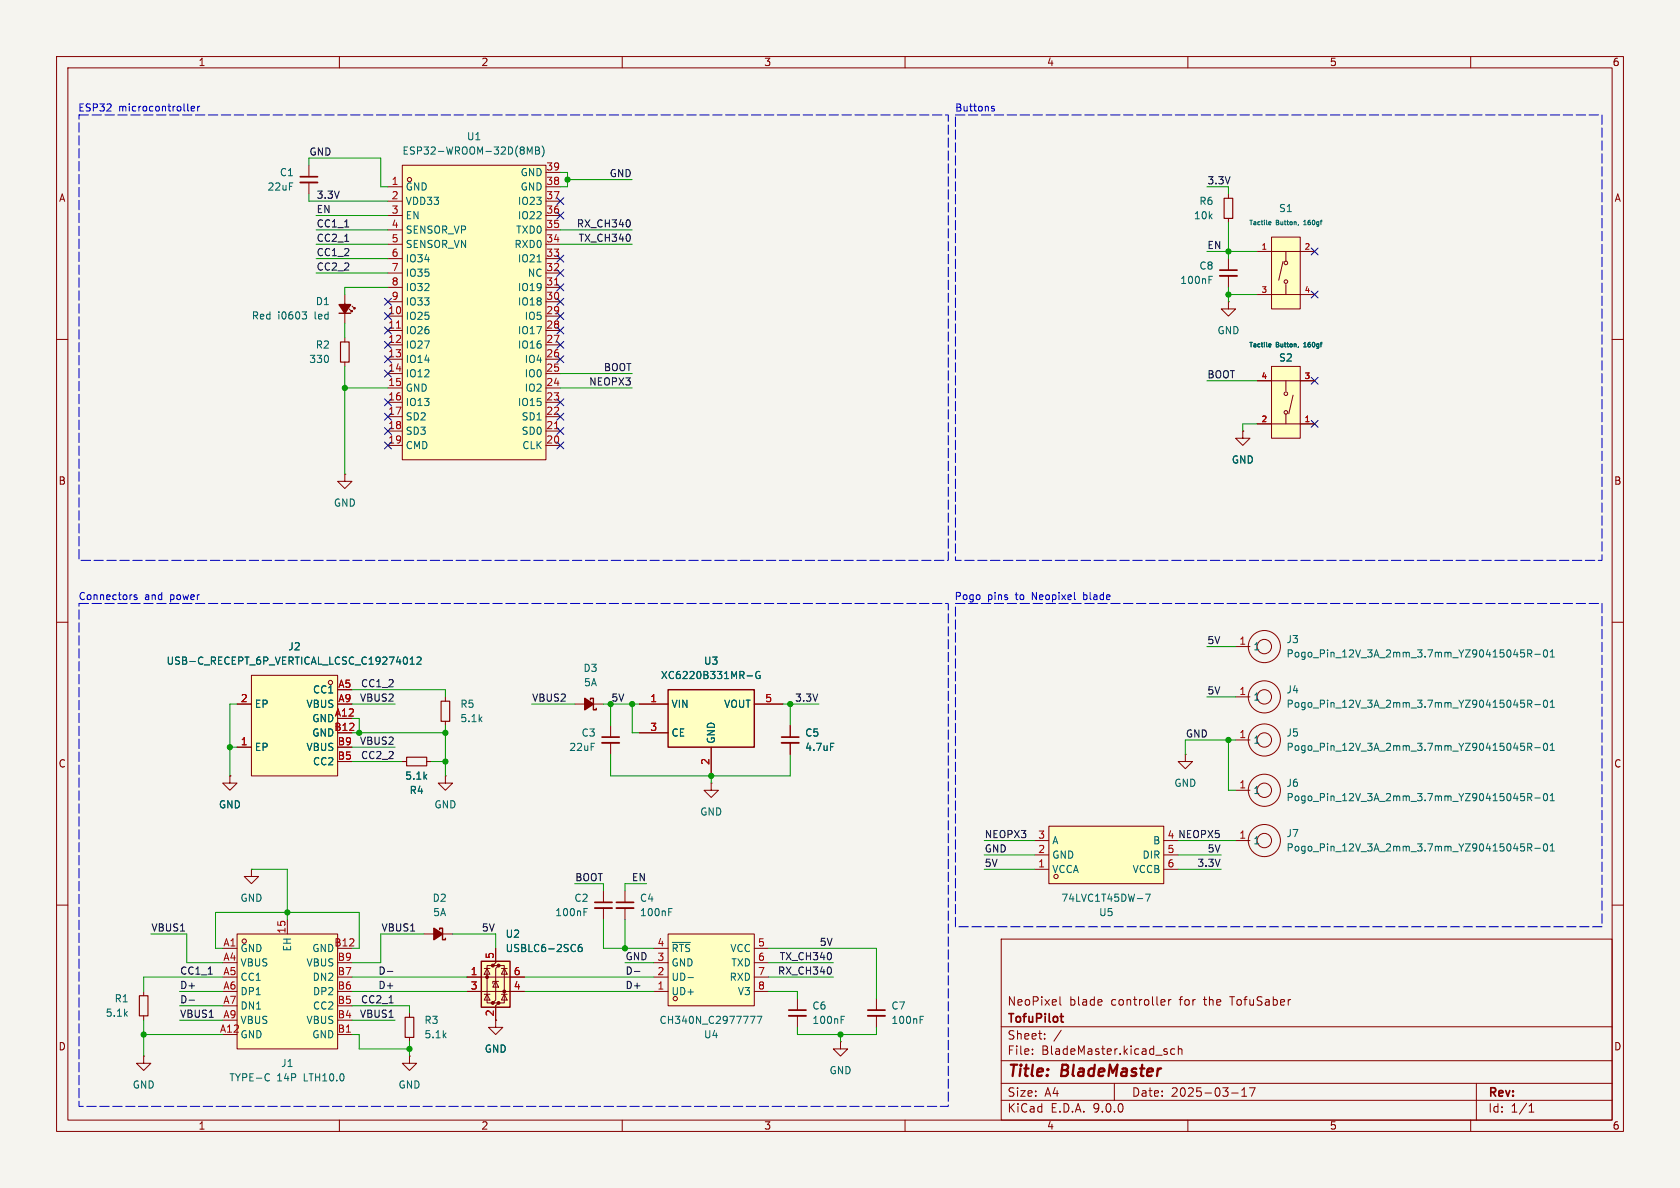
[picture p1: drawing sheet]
<svg xmlns="http://www.w3.org/2000/svg" width="297mm" height="210mm" viewBox="0 0 297 210" stroke-linecap="round" stroke-linejoin="round" font-family="sans-serif">
<path d="M0 0h297v210h-297z" fill="#f5f4ef" stroke="#f5f4ef" stroke-width=".18"/>
<g fill="none" stroke="#840000" stroke-width=".18">
<path d="M10 10h277v190h-277zM12 12h273v186h-273zM60 10v2M110 10v2M160 10v2M210 10v2M260 10v2M10 60h2M285 60h2M10 110h2M285 110h2M71.1 134.6h.8"/>
<path d="M75.4 134.6h.8M78.7 137.2v1.2h-1.2l1.2 1.3 1.3-1.3h-1.3M78.7 137.2h.1M78.7 123.2v.8M78.7 127.5v.8M110.5 157.5v2M10 160h2M74.9 165.1h5.1M110.5 160.5v2.1M177 166h108v32h-108zM187.4 176.2v1.3l.2 .2M194.7 176.8l.1 .3-.7 .1"/>
<path d="M205.7 176.7l.3 .4-.8 .1M205.9 177.6l-.2 .1M206.6 176.7v1M207 176.7l-.3 .1-.1 .2M285 160h2M60 198v2M110 198v2M160 198v2M177 194.5h108M177 191.5h108M177 187.5h108M177 181.5h108"/>
<path d="M182.5 186.3v.1M182.5 185.5v.1M184.7 183.6v.1M184.7 182.8v.1M187.6 182.1l-1.3 2M197 191.5v3M206.2 185.9l.2 .2-.2 .3M206.2 185.4l.1 .1M207.7 185.5l-.5-.1-.2 .3v.4l.1 .2h.6M208.3 185.5l.2-.1 .4 .1 .1 .9M208.3 184.9v1.5M210 198v2"/>
<path d="M217.7 193.2h1.2M219.5 193.8h.9M219.5 192.7l.5-.4v1.5M220.9 192.3h1l-.7 1.5M260 198v2M261 191.5v6.5M270.3 196.6h.9M270.3 195.5l.4-.4v1.5"/>
</g>
<path d="M109 159.5h3M187.4 179.7h.6M187.7 180.6l.3 .1" fill="none" stroke="#840000" stroke-width=".3"/>
<path d="M109 160.5h3" fill="none" stroke="#840000" stroke-width=".33"/>
<path d="M118.2 161.2h.4M118.2 160.6h.6" fill="none" stroke="#006464" stroke-width=".18"/>
<path d="M77.7 164.3v-.2h.5v2h.5v-.2" fill="none" stroke="#840000" stroke-width=".25"/>
<path d="M76.7 164.1l1.5 1-1.5 1z" fill="#840000" stroke="#840000" stroke-width=".25"/>
<path d="M71.9 133.9h3.5v1.5h-3.5zM78 124h1.5v3.5h-1.5z" fill="none" stroke="#840000" stroke-width=".2"/>
<g fill="#ffffc2" stroke="#ffffc2" stroke-width=".18">
<circle cx="227.3" cy="46.5" r=".32"/>
<circle cx="227.3" cy="49.8" r=".32"/>
</g>
<path d="M224.8 41.9h5.1v12.7h-5.1z" fill="#ffffc2"/>
<g fill="none" stroke="#840000" stroke-width=".18">
<path d="M217.2 34.3v.8M217.2 38.6v.8M222.2 44.5h10.2M222.2 52.1h10.2M224.8 41.9h5.1v12.7h-5.1zM226.8 46.2l-.7 3.3M227.3 44.5v1.7M227.3 50.3v1.8"/>
<circle cx="227.3" cy="46.5" r=".32"/>
<circle cx="227.3" cy="49.8" r=".32"/>
</g>
<path d="M224.3 39.7h.3M224.3 39.2h.3l.1 .2-.4 .1M229.6 39.7l-.1 .1M230.5 39.7h.4M230.5 39.1v.1" fill="none" stroke="#006464" stroke-width=".18"/>
<path d="M216.4 35.1h1.5v3.5h-1.5z" fill="none" stroke="#840000" stroke-width=".2"/>
<g fill="#ffffc2" stroke="#ffffc2" stroke-width=".18">
<circle cx="227.3" cy="72.9" r=".32"/>
<circle cx="227.3" cy="69.6" r=".32"/>
</g>
<path d="M224.8 64.8h5.1v12.7h-5.1z" fill="#ffffc2"/>
<g fill="none" stroke="#840000" stroke-width=".18">
<path d="M217.2 53.3v1.3h1.2l-1.2 1.3-1.3-1.3h1.3M217.2 53.3h.1M217.2 45.7v2.1M217.2 48.8v2M219.7 76.2v1.3h1.3l-1.3 1.2-1.3-1.2h1.3M219.7 76.2h.1M222.2 74.9h10.2M222.2 67.3h10.2M224.8 64.8h5.1v12.7h-5.1zM227.3 67.3v1.8M227.3 73.2v1.7M228.6 69.9l-.8 3.3"/>
<path d="M107.9 128.3v2M107.9 131.3v2.1M125.7 138.4v1.3h1.3l-1.3 1.3-1.2-1.3h1.2M125.7 138.4h.1M106.7 157.5v2M106.7 160.5v2.1"/>
<circle cx="227.3" cy="72.9" r=".32"/>
<circle cx="227.3" cy="69.6" r=".32"/>
</g>
<path d="M213.7 49.5h.5M213.7 48.8h.6M224.3 61.3h.3M224.3 60.8h.3l.1 .2-.4 .1M229.6 61.3h.1M229.6 61.3l-.1 .1M230.5 61.3h.4M230.5 60.7v.1M103.2 161.2h.5M103.2 160.6h.6" fill="none" stroke="#006464" stroke-width=".18"/>
<path d="M215.6 47.8h3.1M106.4 130.3h3.1M105.2 159.5h3" fill="none" stroke="#840000" stroke-width=".3"/>
<path d="M215.6 48.8h3.1M106.4 131.3h3.1M105.2 160.5h3" fill="none" stroke="#840000" stroke-width=".33"/>
<path d="M118.1 165.1h15.2v12.7h-15.2z" fill="#ffffc2"/>
<g fill="none" stroke="#840000" stroke-width=".18">
<path d="M54.6 29.2v2M54.6 32.3v2M61 59.7v.8M61 64v.8M61 83.8v1.3h1.2l-1.2 1.3-1.3-1.3h1.3M61 83.8h.1M115.6 175.3h2.5M115.6 172.7h2.5M115.6 170.2h2.5M115.6 167.6h2.5M118.1 165.1h15.2v12.7h-15.2zM133.3 175.3h2.6"/>
<path d="M133.3 172.7h2.6M133.3 170.2h2.6M133.3 167.6h2.6"/>
<circle cx="119.4" cy="176.5" r=".38"/>
</g>
<path d="M118.8 166.6h3.2M121.6 172.8h1M132.6 179.6h.9l-.6 1.3M133.8 179.6h.9l-.6 1.3" fill="none" stroke="#006464" stroke-width=".18"/>
<path d="M53.1 31.2h3" fill="none" stroke="#840000" stroke-width=".3"/>
<path d="M53.1 32.3h3" fill="none" stroke="#840000" stroke-width=".33"/>
<path d="M60.2 60.5h1.5v3.5h-1.5z" fill="none" stroke="#840000" stroke-width=".2"/>
<path d="M71.1 29.2h25.4v52.1h-25.4z" fill="#ffffc2"/>
<g fill="none" stroke="#840000" stroke-width=".18">
<path d="M68.6 33h2.5M68.6 35.6h2.5M68.6 38.1h2.5M71.1 29.2h25.4v52.1h-25.4zM96.5 33h2.6M96.5 35.6h2.6M96.5 38.1h2.6M96.5 30.5h2.6M61 52.1v5.1M61.7 54.6l.5 .5v-.2v.2h-.2M62.2 54.1l.5 .5v-.2v.2h-.2M68.6 40.6h2.5"/>
<path d="M68.6 43.2h2.5M68.6 45.7h2.5M68.6 48.3h2.5M68.6 50.8h2.5M68.6 53.3h2.5M68.6 55.9h2.5M68.6 58.4h2.5M96.5 40.6h2.6M96.5 43.2h2.6M96.5 45.7h2.6M96.5 48.3h2.6M96.5 50.8h2.6"/>
<path d="M96.5 53.3h2.6M96.5 55.9h2.6M96.5 58.4h2.6M68.6 61h2.5M68.6 63.5h2.5M68.6 66h2.5M68.6 68.6h2.5M68.6 71.1h2.5M68.6 73.7h2.5M68.6 76.2h2.5M68.6 78.7h2.5M96.5 61h2.6"/>
<path d="M96.5 63.5h2.6M96.5 66h2.6M96.5 68.6h2.6M96.5 71.1h2.6M96.5 73.7h2.6M96.5 76.2h2.6M96.5 78.7h2.6"/>
<circle cx="72.4" cy="31.8" r=".38"/>
</g>
<path d="M70.1 58h.7M98 50.4h.8M98 75.8h.8" fill="none" stroke="#a90000" stroke-width=".18"/>
<path d="M93.2 26l.4 .9 .5-.9v1.2M94.7 26h.4l.2 .2-.2 .4 .2 .1 .1 .3-.2 .2h-.5zM94.7 26.6h.4M95.8 25.8a1.46 1.46 0 0 1 0 1.9M53.4 55.1h.8l-.4 .5M54 55.6l.2 .3v.3l-.2 .2M94.9 46.3h.8" fill="none" stroke="#006464" stroke-width=".18"/>
<path d="M59.9 55.4h2.1" fill="none" stroke="#840000" stroke-width=".25"/>
<path d="M59.9 53.8h2.1l-1 1.6z" fill="#840000" stroke="#840000" stroke-width=".25"/>
<path d="M185.4 146.1h20.3v10.1h-20.3z" fill="#ffffc2"/>
<g fill="none" stroke="#840000" stroke-width=".18">
<path d="M218.4 114.3h2.6M209.5 133.4v1.2h1.3l-1.3 1.3-1.2-1.3h1.2M209.5 133.4h.1M218.4 123.2h2.6M218.4 139.7h2.6M218.4 130.8h2.6M182.9 153.7h2.5M182.9 151.1h2.5M182.9 148.6h2.5M185.4 146.1h20.3v10.1h-20.3zM205.7 153.7h2.6M205.7 151.1h2.6"/>
<path d="M218.4 148.6h2.6M25.4 175.3v.7M25.4 179.6v.7M25.4 186.7v1.3h1.3l-1.3 1.2-1.3-1.2h1.3M25.4 186.7h.1"/>
<circle cx="223.5" cy="114.3" r="2.84"/>
<circle cx="223.5" cy="114.3" r="1.27"/>
<circle cx="223.5" cy="123.2" r="2.84"/>
<circle cx="223.5" cy="139.7" r="2.84"/>
<circle cx="223.5" cy="130.8" r="2.84"/>
<circle cx="223.5" cy="123.2" r="1.27"/>
<circle cx="223.5" cy="139.7" r="1.27"/>
<circle cx="223.5" cy="130.8" r="1.27"/>
<circle cx="186.7" cy="154.9" r=".38"/>
<circle cx="223.5" cy="148.6" r="2.84"/>
<circle cx="223.5" cy="148.6" r="1.27"/>
</g>
<g fill="none" stroke="#006464" stroke-width=".18">
<path d="M269.5 114.9h-.6l-.1 .6 .2-.1h.4l.1 .2v.4l-.2 .1-.5-.1M270.1 115.5h.6l.1-.2-.1-.3-.6-.1v1.2M270.4 115.5l.4 .6M271.3 115.7h1M273 115l.2-.1a.68 .68 0 0 1 .4 .6 .68 .68 0 0 1-.4 .6l-.2-.1-.1-.3zM274.1 115.2l.3-.3v1.2M274.1 116.1h.7M269.5 123.8h-.6l-.1 .6 .2-.1h.4l.1 .2v.4l-.2 .1-.5-.1M269.5 131.4h-.6l-.1 .6 .2-.1h.4l.1 .2v.4l-.2 .2-.5-.2M270.1 124.4h.6l.1-.2-.1-.3-.6-.1v1.2M270.1 132.1l.6-.1 .1-.2-.1-.3-.6-.1v1.3M270.4 124.4l.4 .6"/>
<path d="M270.4 132.1l.4 .6M271.3 124.6h1M271.3 132.2h1M273 123.9l.2-.1a.68 .68 0 0 1 .4 .6 .68 .68 0 0 1-.4 .6l-.2-.1-.1-.3zM273 131.5l.2-.1a.68 .68 0 0 1 .4 .6 .68 .68 0 0 1-.4 .7l-.2-.2-.1-.3zM274.1 125h.7M274.1 124.1l.3-.3v1.2M274.1 131.8l.3-.4v1.3M274.1 132.7h.7M202.5 158.1h.9l-.6 1.2M269.5 140.3h-.6l-.1 .6 .2-.1h.4l.1 .2v.4l-.2 .1-.5-.1M269.5 149.2h-.6l-.1 .6 .2-.1h.4l.1 .2v.4l-.2 .1-.5-.1"/>
<path d="M270.1 140.9h.6l.1-.2-.1-.3-.6-.1v1.2M270.1 149.8h.6l.1-.2-.1-.3-.6-.1v1.2M270.4 140.9l.4 .6M270.4 149.8l.4 .6M271.3 141.1h1M271.3 150h1M273 140.4l.2-.1a.68 .68 0 0 1 .4 .6 .68 .68 0 0 1-.4 .6l-.2-.1-.1-.3zM273 149.3l.2-.1a.68 .68 0 0 1 .4 .6 .68 .68 0 0 1-.4 .6l-.2-.1-.1-.3zM274.1 140.6l.3-.3v1.2M274.1 149.5l.3-.3v1.2M274.1 141.5h.7M274.1 150.4h.7"/>
</g>
<path d="M24.6 176h1.6v3.6h-1.6z" fill="none" stroke="#840000" stroke-width=".2"/>
<path d="M44.4 119.4h15.3v17.8h-15.3z" fill="#ffffc2"/>
<g fill="none" stroke="#840000" stroke-width=".18">
<path d="M44.4 119.4h15.3v17.8h-15.3zM41.9 124.5h2.5M41.9 132.1h2.5"/>
<circle cx="58.4" cy="120.7" r=".38"/>
</g>
<path d="M72.5 117.4h.7M72.5 116.5l.4-.4v1.3M73.7 116.3l.5-.2 .2 .4-.7 .9h.7" fill="none" stroke="#006464" stroke-width=".18"/>
<path d="M41.9 165.1h17.8v20.3h-17.8z" fill="#ffffc2"/>
<g fill="none" stroke="#840000" stroke-width=".18">
<path d="M39.4 167.6h2.5M41.9 165.1h17.8v20.3h-17.8zM50.8 162.6v2.5M59.7 182.9h2.5"/>
<circle cx="43.2" cy="166.4" r=".38"/>
</g>
<path d="M47.4 189.8l.2 .1M47.6 191l-.2 .1" fill="none" stroke="#006464" stroke-width=".18"/>
<path d="M85.1 169.9h5.1v8.2h-5.1z" fill="#ffffc2"/>
<g fill="#840000" stroke="#840000" stroke-width=".18">
<circle cx="86.1" cy="172.7" r=".25"/>
<circle cx="87.1" cy="170.7" r=".25"/>
<circle cx="87.1" cy="177.3" r=".25"/>
<circle cx="88.1" cy="170.7" r=".25"/>
<circle cx="88.1" cy="177.3" r=".25"/>
<circle cx="89.2" cy="175.3" r=".25"/>
</g>
<g fill="none" stroke="#840000" stroke-width=".18">
<path d="M139.7 128.3v2M139.7 131.3v2.1M72.4 179.1v.7M82.5 172.7h10.2M82.5 175.3h10.2M85.6 175.8h1M85.6 171.2h1M86.1 171.2l.5 1h-1zM86.1 175.8l.5 1h-1zM87.1 170.7h-1v6.6h1M87.6 167.6v2.6l-.5 .5h1l-.5 .5v5.6l-.5 .5h1l-.5 .5v3.8h1.3l-1.3 1.3-1.2-1.3h1.2M87.6 173.5l.5 1h-1z"/>
<path d="M88.1 173.5h-1v.4M88.1 170.7h1.1v6.6h-1.1M88.6 175.8h1.1M88.6 171.2h1.1M89.2 171.2l.5 1h-1.1zM89.2 175.8l.5 1h-1.1zM72.4 186.7v1.3h1.3l-1.3 1.2-1.3-1.2h1.3M72.4 186.7h.1M72.4 183.4v.8"/>
</g>
<path d="M85.1 169.9h5.1v8.2h-5.1z" fill="none" stroke="#840000" stroke-width=".25"/>
<path d="M146.8 131.4h.6M102.8 166.9l-.3 .1a.86 .86 0 0 0 0 1.2l.4-.1v-.4l-.2-.3h-.2l-.3 .3" fill="none" stroke="#006464" stroke-width=".18"/>
<path d="M138.2 130.3h3" fill="none" stroke="#840000" stroke-width=".3"/>
<path d="M138.2 131.3h3" fill="none" stroke="#840000" stroke-width=".33"/>
<path d="M71.6 179.8h1.6v3.6h-1.6z" fill="none" stroke="#840000" stroke-width=".2"/>
<path d="M118.1 121.9h15.2v10.2h-15.2z" fill="#ffffc2"/>
<path d="M104.4 123.7v-.3h.5v2.1h.5v-.3M118.1 121.9h15.2v10.2h-15.2z" fill="none" stroke="#840000" stroke-width=".25"/>
<g fill="none" stroke="#840000" stroke-width=".18">
<path d="M219.7 76.2h.1M222.2 74.9h2.6M222.2 67.3h2.6M229.9 74.9h2.5M229.9 67.3h2.5M40.6 137.2v1.2h-1.2l1.2 1.3 1.3-1.3h-1.3M40.6 137.2h.1M41.9 124.5h2.5M41.9 132.1h2.5M71.1 134.6h.8M75.4 134.6h.8M101.6 124.5h5.1"/>
<path d="M113 124.5h5.1M113 129.5h5.1M125.7 132.1v5.1M133.3 124.5h5.1M139.7 128.3v2M139.7 131.3v2.1M44.4 153.7v1.2h1.3l-1.3 1.3-1.2-1.3h1.2M44.4 153.7h.1M82.5 172.7h2.6M82.5 175.3h2.6M87.6 167.6v2.6M87.6 177.8v2.5"/>
<path d="M90.2 172.7h2.5M90.2 175.3h2.5M141 176.5v2.1M141 179.6v2M154.9 176.5v2.1M154.9 179.6v2M148.6 184.2v1.2h1.3l-1.3 1.3-1.3-1.3h1.3M148.6 184.2h.1"/>
</g>
<g fill="none" stroke="#006464" stroke-width=".18">
<path d="M224.3 61.3h.3M224.3 60.8h.3l.1 .2-.4 .1M229.6 61.3h.1M229.6 61.3l-.1 .1M230.5 61.3h.4M230.5 60.7v.1M72.5 117.4h.7M72.5 116.5l.4-.4v1.3M73.7 116.3l.5-.2 .2 .4-.7 .9h.7M132.1 119.5h.9M134.3 118.8a.59 .59 0 0 0-.7 .5 .59 .59 0 0 0 .7 .6l.1-.5h-.3M146.8 131.4h.6"/>
<path d="M102.8 166.9l-.3 .1a.86 .86 0 0 0 0 1.2l.4-.1v-.4l-.2-.3h-.2l-.3 .3M148.7 179.7h.6M162.7 179.7h.6M148.7 180.3h.4M162.7 180.3h.4"/>
</g>
<path d="M103.4 123.4l1.5 1.1-1.5 1z" fill="#840000" stroke="#840000" stroke-width=".25"/>
<path d="M139.4 178.6h3.1M153.4 178.6h3.1" fill="none" stroke="#840000" stroke-width=".3"/>
<path d="M139.4 179.6h3.1M153.4 179.6h3.1" fill="none" stroke="#840000" stroke-width=".33"/>
<path d="M111.4 39.1v.8M60.9 42.7h.8M60.9 40.1h.8M33.4 176.8h1M36.8 172.2h.7M68.5 171.7h.9M68.8 177.3h.7M112.2 171.7h.9M146.9 171.2v.8" fill="none" stroke="#0f0f0f" stroke-width=".18"/>
<g fill="none" stroke="#009600" stroke-width=".18">
<path d="M54.6 29.2v-1.3h12.7v5.1h1.3M54.6 34.3v1.3h14M55.9 38.1h12.7M99.1 30.5h1.2v2.5h-1.2M100.3 31.8h11.5M213.4 33h3.8v1.3M217.2 39.4v6.3M55.9 43.2h12.7M55.9 40.6h12.7M55.9 45.7h12.7M55.9 48.3h12.7M61 57.2v2.5"/>
<path d="M68.6 50.8h-7.6v1.3M99.1 43.2h12.7M99.1 40.6h12.7M213.4 44.5h8.8M217.2 52.1h5M217.2 50.8v2.5M61 68.6h7.6M61 64.8v19M99.1 68.6h12.7M99.1 66h12.7M213.4 67.3h8.8M222.2 74.9h-2.5v1.3"/>
<path d="M213.4 114.3h5M40.6 132.1h1.3M41.9 124.5h-1.3v12.7M62.2 124.5h7.6M62.2 129.5h16.5M62.2 121.9h16.5v1.3M62.2 127h1.3v2.5M62.2 132.1h7.6M62.2 134.6h8.9M76.2 134.6h2.5M78.7 128.3v8.9M94 124.5h7.6"/>
<path d="M106.7 124.5h6.3M107.9 124.5v3.8M107.9 133.4v3.8h31.8v-3.8M111.8 124.5v5h1.2M125.7 137.2v1.2M138.4 124.5h6.4M139.7 124.5v3.8M213.4 123.2h5M217.2 130.8v8.9h1.2M218.4 130.8h-8.9v2.6M44.4 153.7h6.4v8.9M101.6 156.2h5.1v1.3"/>
<path d="M114.3 156.2h-3.8v1.3M174 153.7h8.9M174 148.6h8.9M174 151.1h8.9M208.3 153.7h7.6M208.3 148.6h10.1M208.3 151.1h7.6M26.7 165.1h6.3v5.1h6.4M31.7 175.3h7.7M31.7 177.8h7.7M39.4 172.7h-14v2.6M39.4 167.6h-1.3v-6.3h25.4v6.3h-1.3"/>
<path d="M62.2 172.7h20.3M62.2 175.3h20.3M62.2 177.8h10.2v1.3M74.9 165.1h-7.6v5.1h-5.1M80 165.1h7.6v2.5M92.7 172.7h22.9M92.7 175.3h22.9M106.7 162.6v5h8.9M110.5 170.2h5.1M110.5 162.6v5M135.9 172.7h11.4M135.9 167.6h19v8.9"/>
<path d="M135.9 175.3h5.1v1.2M135.9 170.2h11.4M25.4 180.3v6.4M25.4 182.9h14M31.7 180.3h7.7M62.2 182.9h1.3v2.5h8.9M62.2 180.3h7.6M72.4 184.2v2.5M141 181.6v1.3h13.9v-1.3M148.6 182.9v1.3"/>
</g>
<g fill="none" stroke="#000084" stroke-width=".18">
<path d="M98.5 35l1.2 1.2M98.5 37.5l1.2 1.2M99.7 35l-1.2 1.2M99.7 37.5l-1.2 1.2M68 55.3l1.2 1.2M68 57.8l1.2 1.2M68 52.7l1.2 1.2M69.2 55.3l-1.2 1.2M69.2 57.8l-1.2 1.2M69.2 52.7l-1.2 1.2M98.5 57.8l1.2 1.2M98.5 47.7l1.2 1.2"/>
<path d="M98.5 55.3l1.2 1.2M98.5 52.7l1.2 1.2M98.5 45.1l1.2 1.2M98.5 50.2l1.2 1.2M99.7 47.7l-1.2 1.2M99.7 57.8l-1.2 1.2M99.7 55.3l-1.2 1.2M99.7 52.7l-1.2 1.2M99.7 45.1l-1.2 1.2M99.7 50.2l-1.2 1.2M231.8 51.5l1.2 1.2M231.8 43.8l1.2 1.3"/>
<path d="M233 51.5l-1.2 1.2M233 43.8l-1.2 1.3M68 78.1l1.2 1.2M68 75.6l1.2 1.2M68 70.5l1.2 1.2M68 73.1l1.2 1.2M68 60.4l1.2 1.2M68 65.4l1.2 1.2M68 62.9l1.2 1.2M69.2 78.1l-1.2 1.2M69.2 75.6l-1.2 1.2M69.2 70.5l-1.2 1.2"/>
<path d="M69.2 65.4l-1.2 1.2M69.2 73.1l-1.2 1.2M69.2 60.4l-1.2 1.2M69.2 62.9l-1.2 1.2M98.5 62.9l1.2 1.2M98.5 78.1l1.2 1.2M98.5 73.1l1.2 1.2M98.5 70.5l1.2 1.2M98.5 75.6l1.2 1.2M98.5 60.4l1.2 1.2M99.7 62.9l-1.2 1.2M99.7 78.1l-1.2 1.2"/>
<path d="M99.7 73.1l-1.2 1.2M99.7 70.5l-1.2 1.2M99.7 75.6l-1.2 1.2M99.7 60.4l-1.2 1.2M231.8 74.3l1.2 1.2M231.8 66.7l1.2 1.2M233 74.3l-1.2 1.2M233 66.7l-1.2 1.2"/>
</g>
<path d="M33.2 18.4v1.1l.2 .1M33.8 19.2l.6-.1-.1-.3h-.3l-.2 .2 .1 .6h.4M34.9 18.8v.8M35.3 18.8l-.4 .2M175.3 19l.5 .4-.2 .2h-.3M175.8 18.8h-.3l-.2 .2M24.2 105.2l-.3-.1-.2 .2 .1 .2 .4 .1v.3h-.5M190 105.9l.1 .1" fill="none" stroke="#0000c2" stroke-width=".18"/>
<path d="M14 20.3h153.6v78.8h-153.6zM168.9 20.3h114.3v78.8h-114.3zM14 106.7h153.6v88.9h-153.6zM168.9 106.7h114.3v57.1h-114.3z" fill="none" stroke="#0000c2" stroke-width=".18" stroke-dasharray="1.7 .6"/>
<g fill="#009600" stroke="#009600" stroke-width=".18">
<circle cx="125.7" cy="137.2" r=".46"/>
<circle cx="110.5" cy="167.6" r=".46"/>
<circle cx="148.6" cy="182.9" r=".46"/>
<circle cx="217.2" cy="130.8" r=".46"/>
<circle cx="100.3" cy="31.8" r=".46"/>
<circle cx="217.2" cy="44.5" r=".46"/>
<circle cx="217.2" cy="52.1" r=".46"/>
<circle cx="61" cy="68.6" r=".46"/>
<circle cx="25.4" cy="182.9" r=".46"/>
<circle cx="72.4" cy="185.4" r=".46"/>
<circle cx="63.5" cy="129.5" r=".46"/>
<circle cx="40.6" cy="132.1" r=".46"/>
<circle cx="50.8" cy="161.3" r=".46"/>
<circle cx="78.7" cy="134.6" r=".46"/>
<circle cx="78.7" cy="129.5" r=".46"/>
<circle cx="107.9" cy="124.5" r=".46"/>
<circle cx="111.8" cy="124.5" r=".46"/>
<circle cx="139.7" cy="124.5" r=".46"/>
</g>
<g font-size="2.8" fill="#840000">
<text x="178" y="190.9">Title:</text>
<text x="187.7" y="190.9">BladeMaster</text>
</g>
<g font-size="2.1" fill="#840000">
<text x="178" y="178">NeoPixel</text>
<text x="189" y="178">blade</text>
<text x="196.5" y="178">controller</text>
<text x="208.7" y="178">for</text>
<text x="213.1" y="178">the</text>
<text x="217.9" y="178">TofuSaber</text>
<text x="178" y="184">Sheet:</text>
<text x="178" y="181.2">TofuPilot</text>
<text x="178" y="186.7">File:</text>
<text x="184.1" y="186.7">BladeMaster.kicad_sch</text>
<text x="178" y="196.9">KiCad</text>
<text x="178" y="194.1">Size:</text>
<text x="184.7" y="194.1">A4</text>
<text x="185.7" y="196.9">E.D.A.</text>
<text x="193.3" y="196.9">9.0.0</text>
<text x="200" y="194.1">Date:</text>
<text x="207" y="194.1">2025-03-17</text>
<text x="263" y="194.3">Rev:</text>
<text x="263" y="196.9">Id:</text>
<text x="267.1" y="196.9">1/1</text>
</g>
<g font-size="1.8" fill="#840000">
<text x="35" y="11.9">1</text>
<text x="85" y="11.9">2</text>
<text x="135" y="11.9">3</text>
<text x="185" y="11.9">4</text>
<text x="235" y="11.9">5</text>
<text x="285" y="11.9">6</text>
<text x="10.3" y="35.9">A</text>
<text x="285.3" y="35.9">A</text>
<text x="10.3" y="85.9">B</text>
<text x="285.3" y="85.9">B</text>
<text x="10.3" y="135.9">C</text>
<text x="285.3" y="135.9">C</text>
<text x="87.4" y="179.8" transform="rotate(-90 87.4 179.8)">2</text>
<text x="10.3" y="185.9">D</text>
<text x="285.3" y="185.9">D</text>
<text x="35" y="199.9">1</text>
<text x="85" y="199.9">2</text>
<text x="135" y="199.9">3</text>
<text x="185" y="199.9">4</text>
<text x="235" y="199.9">5</text>
<text x="285" y="199.9">6</text>
</g>
<g font-size="1.8" fill="#0000c2">
<text x="13.7" y="19.9">ESP32</text>
<text x="21" y="19.9">microcontroller</text>
<text x="168.8" y="19.9">Buttons</text>
<text x="13.8" y="106.3">Connectors</text>
<text x="25.6" y="106.3">and</text>
<text x="30.2" y="106.3">power</text>
<text x="168.7" y="106.3">Pogo</text>
<text x="174.6" y="106.3">pins</text>
<text x="179.7" y="106.3">to</text>
<text x="182.7" y="106.3">Neopixel</text>
<text x="192" y="106.3">blade</text>
</g>
<g font-size="1.8" fill="#0f0f0f">
<text x="54.6" y="27.6">GND</text>
<text x="55.9" y="35.2">3.3V</text>
<text x="107.7" y="31.4">GND</text>
<text x="213.4" y="32.7">3.3V</text>
<text x="55.9" y="37.8">EN</text>
<text x="55.9" y="40.3">CC1_1</text>
<text x="101.9" y="40.3">RX_CH340</text>
<text x="55.9" y="45.4">CC1_2</text>
<text x="55.9" y="42.8">CC2_1</text>
<text x="55.9" y="47.9">CC2_2</text>
<text x="102.2" y="42.8">TX_CH340</text>
<text x="213.4" y="44.1">EN</text>
<text x="106.7" y="65.7">BOOT</text>
<text x="104.1" y="68.2">NEOPX3</text>
<text x="213.4" y="67">BOOT</text>
<text x="213.4" y="114">5V</text>
<text x="63.5" y="124.1">VBUS2</text>
<text x="63.7" y="121.6">CC1_2</text>
<text x="94" y="124.1">VBUS2</text>
<text x="108" y="124.1">5V</text>
<text x="140.5" y="124.1">3.3V</text>
<text x="213.4" y="122.8">5V</text>
<text x="63.5" y="131.7">VBUS2</text>
<text x="209.5" y="130.5">GND</text>
<text x="63.7" y="134.3">CC2_2</text>
<text x="174" y="148.2">NEOPX3</text>
<text x="206.3" y="148.3">4 NEOPX5</text>
<text x="101.6" y="155.9">BOOT</text>
<text x="111.6" y="155.9">EN</text>
<text x="174" y="150.8">GND</text>
<text x="174" y="153.3">5V</text>
<text x="211.6" y="153.3">3.3V</text>
<text x="213.4" y="150.8">5V</text>
<text x="26.7" y="164.8">VBUS1</text>
<text x="67.3" y="164.8">VBUS1</text>
<text x="85.1" y="164.8">5V</text>
<text x="144.8" y="167.3">5V</text>
<text x="31.7" y="172.4">CC1_1</text>
<text x="66.8" y="172.4">D-</text>
<text x="110.5" y="169.8">GND</text>
<text x="110.5" y="172.4">D-</text>
<text x="137.4" y="172.4">RX_CH340</text>
<text x="137.7" y="169.8">TX_CH340</text>
<text x="31.7" y="174.9">D+</text>
<text x="31.7" y="177.5">D-</text>
<text x="31.7" y="180">VBUS1</text>
<text x="63.5" y="180">VBUS1</text>
<text x="63.7" y="177.5">CC2_1</text>
<text x="66.8" y="174.9">D+</text>
<text x="110.5" y="174.9">D+</text>
</g>
<g font-size="1.8" fill="#006464">
<text x="71" y="27.5">ESP32-WROOM-32D(8MB)</text>
<text x="82.4" y="25">U1</text>
<text x="47.2" y="33.9">22uF</text>
<text x="49.4" y="31.3">C1</text>
<text x="71.6" y="33.9">GND</text>
<text x="91.9" y="31.3">GND</text>
<text x="91.9" y="33.9">GND</text>
<text x="71.6" y="36.4">VDD33</text>
<text x="71.6" y="39">EN</text>
<text x="71.6" y="41.5">SENSOR_VP</text>
<text x="91.2" y="41.5">TXD0</text>
<text x="91.5" y="36.4">IO23</text>
<text x="91.5" y="39">IO22</text>
<text x="211" y="39">10k</text>
<text x="211.9" y="36.4">R6</text>
<text x="226" y="37.7">S1</text>
<text x="71.6" y="44">SENSOR_VN</text>
<text x="71.6" y="46.6">IO34</text>
<text x="90.8" y="44">RXD0</text>
<text x="91.5" y="46.6">IO21</text>
<text x="211.9" y="47.9">C8</text>
<text x="71.6" y="49.1">IO35</text>
<text x="71.6" y="51.7">IO32</text>
<text x="91.5" y="51.7">IO19</text>
<text x="93.2" y="49.1">NC</text>
<text x="208.6" y="50.4">100nF</text>
<text x="44.4" y="56.7">Red</text>
<text x="49.1" y="56.7">i0603</text>
<text x="55.7" y="56.7">led</text>
<text x="55.7" y="54.1">D1</text>
<text x="71.6" y="54.2">IO33</text>
<text x="71.6" y="56.7">IO25</text>
<text x="71.6" y="59.3">IO26</text>
<text x="91.5" y="54.2">IO18</text>
<text x="91.5" y="59.3">IO17</text>
<text x="92.7" y="56.7">IO5</text>
<text x="215.1" y="59.3">GND</text>
<text x="54.6" y="64.4">330</text>
<text x="55.7" y="61.8">R2</text>
<text x="71.6" y="61.8">IO27</text>
<text x="71.6" y="64.4">IO14</text>
<text x="91.5" y="61.8">IO16</text>
<text x="92.7" y="64.4">IO4</text>
<text x="226" y="64.1">S2</text>
<text x="71.6" y="66.9">IO12</text>
<text x="71.6" y="69.4">GND</text>
<text x="71.6" y="72">IO13</text>
<text x="91.5" y="72">IO15</text>
<text x="92.7" y="66.9">IO0</text>
<text x="92.7" y="69.4">IO2</text>
<text x="71.6" y="74.5">SD2</text>
<text x="71.6" y="77.1">SD3</text>
<text x="92.1" y="74.5">SD1</text>
<text x="92.1" y="77.1">SD0</text>
<text x="71.6" y="79.6">CMD</text>
<text x="92.2" y="79.6">CLK</text>
<text x="217.7" y="82.1">GND</text>
<text x="58.9" y="89.8">GND</text>
<text x="227.3" y="113.9">J3</text>
<text x="29.4" y="117.7">USB-C_RECEPT_6P_VERTICAL_LCSC_C19274012</text>
<text x="50.9" y="115.2">J2</text>
<text x="103.1" y="119">D3</text>
<text x="124.4" y="117.7">U3</text>
<text x="221.5" y="115.2">1</text>
<text x="227.3" y="116.4">Pogo_Pin_12V_3A_2mm_3.7mm_YZ90415045R-01</text>
<text x="45" y="125.3">EP</text>
<text x="54.1" y="125.3">VBUS</text>
<text x="55.2" y="122.8">CC1</text>
<text x="81.3" y="125.3">R5</text>
<text x="103.1" y="121.5">5A</text>
<text x="116.7" y="120.2">XC6220B331MR-G</text>
<text x="118.6" y="125.3">VIN</text>
<text x="127.9" y="125.3">VOUT</text>
<text x="221.5" y="124.1">1</text>
<text x="227.3" y="122.8">J4</text>
<text x="227.3" y="125.3">Pogo_Pin_12V_3A_2mm_3.7mm_YZ90415045R-01</text>
<text x="55.1" y="127.9">GND</text>
<text x="55.1" y="130.4">GND</text>
<text x="81.3" y="127.9">5.1k</text>
<text x="102.7" y="130.4">C3</text>
<text x="118.6" y="130.4">CE</text>
<text x="126.6" y="131.6" transform="rotate(-90 126.6 131.6)">GND</text>
<text x="142.2" y="130.4">C5</text>
<text x="221.5" y="131.7">1</text>
<text x="227.3" y="130.4">J5</text>
<text x="45" y="132.9">EP</text>
<text x="54.1" y="132.9">VBUS</text>
<text x="55.2" y="135.5">CC2</text>
<text x="100.5" y="132.9">22uF</text>
<text x="142.2" y="132.9">4.7uF</text>
<text x="227.3" y="132.9">Pogo_Pin_12V_3A_2mm_3.7mm_YZ90415045R-01</text>
<text x="38.6" y="143.1">GND</text>
<text x="71.5" y="138">5.1k</text>
<text x="72.3" y="140.6">R4</text>
<text x="76.7" y="143.1">GND</text>
<text x="207.5" y="139.3">GND</text>
<text x="221.5" y="140.6">1</text>
<text x="227.3" y="139.3">J6</text>
<text x="227.3" y="141.8">Pogo_Pin_12V_3A_2mm_3.7mm_YZ90415045R-01</text>
<text x="123.7" y="144.4">GND</text>
<text x="185.9" y="149.5">A</text>
<text x="203.8" y="149.5">B</text>
<text x="221.5" y="149.5">1</text>
<text x="227.3" y="148.2">J7</text>
<text x="185.9" y="154.5">VCCA</text>
<text x="185.9" y="152">GND</text>
<text x="200.1" y="154.5">VCCB</text>
<text x="201.9" y="152">DIR</text>
<text x="227.3" y="150.7">Pogo_Pin_12V_3A_2mm_3.7mm_YZ90415045R-01</text>
<text x="42.4" y="159.6">GND</text>
<text x="76.4" y="159.6">D2</text>
<text x="101.4" y="159.6">C2</text>
<text x="113" y="159.6">C4</text>
<text x="187.5" y="159.6">74LVC1T45DW-7</text>
<text x="76.5" y="162.2">5A</text>
<text x="89.3" y="166">U2</text>
<text x="98.1" y="162.2">100nF</text>
<text x="113" y="162.2">100nF</text>
<text x="194.2" y="162.2">U5</text>
<text x="42.4" y="168.5">GND</text>
<text x="42.4" y="171">VBUS</text>
<text x="42.4" y="173.6">CC1</text>
<text x="51.7" y="168.3" transform="rotate(-90 51.7 168.3)">EH</text>
<text x="54.1" y="171">VBUS</text>
<text x="55.1" y="168.5">GND</text>
<text x="55.2" y="173.6">DN2</text>
<text x="89.3" y="168.5">USBLC6-2SC6</text>
<text x="118.6" y="173.6">UD-</text>
<text x="118.6" y="171">GND</text>
<text x="118.6" y="168.5">~{RTS}</text>
<text x="128.9" y="173.6">RXD</text>
<text x="129" y="168.5">VCC</text>
<text x="129.2" y="171">TXD</text>
<text x="18.6" y="179.9">5.1k</text>
<text x="20.2" y="177.4">R1</text>
<text x="42.4" y="176.1">DP1</text>
<text x="42.4" y="178.7">DN1</text>
<text x="55.2" y="176.1">DP2</text>
<text x="55.2" y="178.7">CC2</text>
<text x="118.6" y="176.1">UD+</text>
<text x="130.3" y="176.1">V3</text>
<text x="143.5" y="178.7">C6</text>
<text x="157.5" y="178.7">C7</text>
<text x="42.4" y="181.2">VBUS</text>
<text x="42.4" y="183.7">GND</text>
<text x="54.1" y="181.2">VBUS</text>
<text x="55.1" y="183.7">GND</text>
<text x="74.9" y="181.2">R3</text>
<text x="74.9" y="183.7">5.1k</text>
<text x="116.5" y="181.2">CH340N_C2977777</text>
<text x="124.4" y="183.7">U4</text>
<text x="143.5" y="181.2">100nF</text>
<text x="157.5" y="181.2">100nF</text>
<text x="40.4" y="191.4">TYPE-C</text>
<text x="48.9" y="191.4">14P</text>
<text x="49.6" y="188.8">J1</text>
<text x="53.8" y="191.4">LTH10.0</text>
<text x="85.6" y="186.3">GND</text>
<text x="146.6" y="190.1">GND</text>
<text x="23.4" y="192.6">GND</text>
<text x="70.4" y="192.6">GND</text>
</g>
<g font-size="1.8" fill="#a90000">
<text x="69.1" y="32.8">1</text>
<text x="69.1" y="35.3">2</text>
<text x="96.5" y="30.2">39</text>
<text x="96.5" y="32.8">38</text>
<text x="96.5" y="35.3">37</text>
<text x="69.1" y="37.8">3</text>
<text x="69.1" y="40.4">4</text>
<text x="96.5" y="37.8">36</text>
<text x="96.5" y="40.4">35</text>
<text x="69.1" y="42.9">5</text>
<text x="69.1" y="45.5">6</text>
<text x="96.5" y="42.9">34</text>
<text x="96.5" y="45.5">33</text>
<text x="69.1" y="48">7</text>
<text x="69.1" y="50.5">8</text>
<text x="69.1" y="53.1">9</text>
<text x="96.5" y="48">32</text>
<text x="96.5" y="50.5">31</text>
<text x="96.5" y="53.1">30</text>
<text x="68.5" y="55.6">10</text>
<text x="68.5" y="58.2">11</text>
<text x="96.5" y="55.6">29</text>
<text x="96.5" y="58.2">28</text>
<text x="68.5" y="60.7">12</text>
<text x="68.5" y="63.2">13</text>
<text x="68.5" y="65.8">14</text>
<text x="96.5" y="60.7">27</text>
<text x="96.5" y="63.2">26</text>
<text x="96.5" y="65.8">25</text>
<text x="68.5" y="68.3">15</text>
<text x="68.5" y="70.9">16</text>
<text x="96.5" y="68.3">24</text>
<text x="96.5" y="70.9">23</text>
<text x="68.5" y="73.4">17</text>
<text x="68.5" y="75.9">18</text>
<text x="96.5" y="73.4">22</text>
<text x="96.5" y="75.9">21</text>
<text x="68.5" y="78.5">19</text>
<text x="96.5" y="78.5">20</text>
<text x="219" y="114">1</text>
<text x="42.5" y="124.2">2</text>
<text x="59.7" y="121.7">A5</text>
<text x="59.7" y="124.2">A9</text>
<text x="114.9" y="124.2">1</text>
<text x="135.2" y="124.2">5</text>
<text x="219" y="122.9">1</text>
<text x="42.5" y="131.8">1</text>
<text x="59" y="129.3">B12</text>
<text x="59.1" y="126.7">A12</text>
<text x="59.6" y="131.8">B9</text>
<text x="114.9" y="129.3">3</text>
<text x="219" y="130.6">1</text>
<text x="59.6" y="134.4">B5</text>
<text x="125.5" y="135.3" transform="rotate(-90 125.5 135.3)">2</text>
<text x="219" y="139.4">1</text>
<text x="183.4" y="148.3">3</text>
<text x="219" y="148.3">1</text>
<text x="183.4" y="153.4">1</text>
<text x="183.4" y="150.9">2</text>
<text x="206.3" y="153.4">6</text>
<text x="206.3" y="150.9">5</text>
<text x="39.4" y="167.4">A1</text>
<text x="50.5" y="165.1" transform="rotate(-90 50.5 165.1)">15</text>
<text x="59" y="167.4">B12</text>
<text x="116.1" y="167.4">4</text>
<text x="133.9" y="167.4">5</text>
<text x="39.4" y="169.9">A4</text>
<text x="39.4" y="172.5">A5</text>
<text x="59.6" y="169.9">B9</text>
<text x="59.6" y="172.5">B7</text>
<text x="83.1" y="172.5">1</text>
<text x="87.4" y="169.6" transform="rotate(-90 87.4 169.6)">5</text>
<text x="90.7" y="172.5">6</text>
<text x="116.1" y="172.5">2</text>
<text x="116.1" y="169.9">3</text>
<text x="133.9" y="172.5">7</text>
<text x="133.9" y="169.9">6</text>
<text x="39.4" y="175">A6</text>
<text x="39.4" y="177.5">A7</text>
<text x="59.6" y="175">B6</text>
<text x="59.6" y="177.5">B5</text>
<text x="83.1" y="175">3</text>
<text x="90.7" y="175">4</text>
<text x="116.1" y="175">1</text>
<text x="133.9" y="175">8</text>
<text x="38.8" y="182.6">A12</text>
<text x="39.4" y="180.1">A9</text>
<text x="59.6" y="180.1">B4</text>
<text x="59.6" y="182.6">B1</text>
</g>
<g font-size="1.4" fill="#a90000">
<text x="222.9" y="44.2">1</text>
<text x="230.5" y="44.2">2</text>
<text x="222.9" y="51.8">3</text>
<text x="230.5" y="51.8">4</text>
<text x="222.9" y="67.1">4</text>
<text x="230.5" y="67.1">3</text>
<text x="222.9" y="74.7">2</text>
<text x="230.5" y="74.7">1</text>
</g>
<g font-size="1.1" fill="#006464">
<text x="220.7" y="40">Tactile</text>
<text x="225.6" y="40">Button,</text>
<text x="230.8" y="40">160gf</text>
<text x="220.7" y="61.6">Tactile</text>
<text x="225.6" y="61.6">Button,</text>
<text x="230.8" y="61.6">160gf</text>
</g>
</svg>
